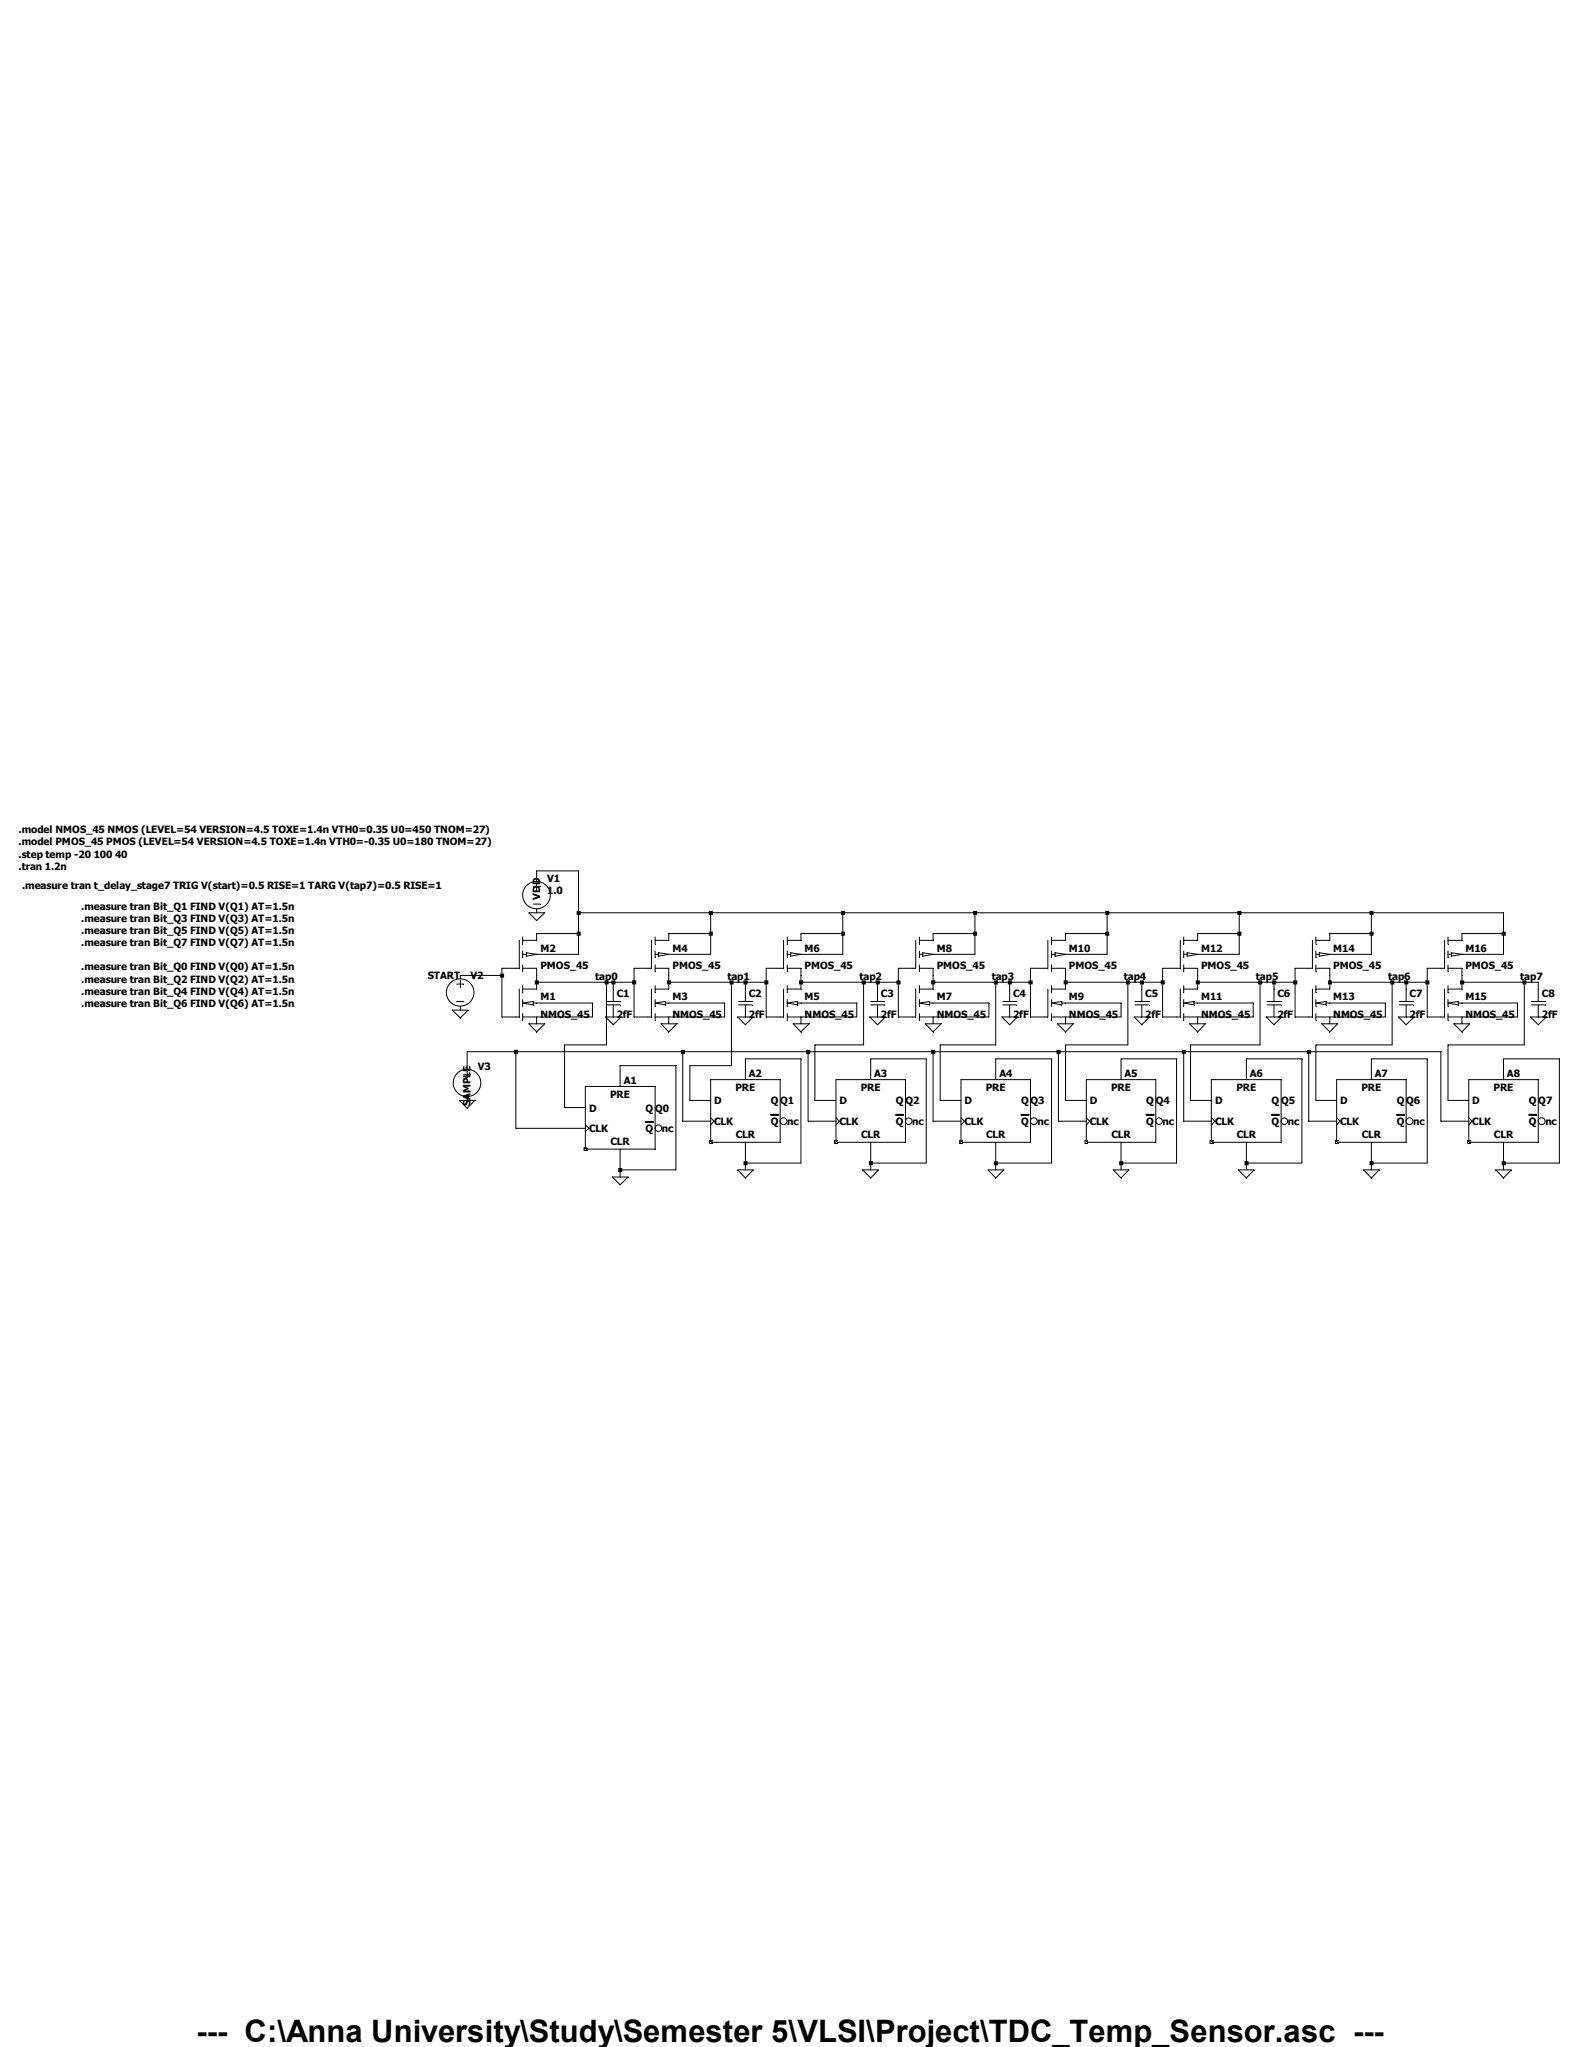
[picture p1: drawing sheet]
<svg xmlns="http://www.w3.org/2000/svg" width="216mm" height="279mm" viewBox="0 0 216 279" stroke-linecap="round" stroke-linejoin="round" font-family="sans-serif">
<g fill="none" stroke="#000" stroke-width=".14">
<path d="M73.2 119.8v.5M62.3 134.3h1M62.3 136.7h1M62.8 133.1v.5M62.8 133.8v1M62.8 137.4v.5M70.9 135v3.8h-.5M70.9 128.4v3.8h-.5M71.3 132.2h1.9v.9M71.3 138.8h1.9v.9M71.3 136.9l1.5-.2v.5zM71.3 127.9v1"/>
<path d="M71.3 129.8v.9M71.3 131.7v.9M71.3 134.5v1M71.3 136.4v1M71.3 138.3v1M71.3 130.3h.5M71.8 130l1.4 .3-1.4 .2zM72.8 121h.9M72.8 123.4h.9M72.8 136.9h.4M73.2 120.5v1M73.2 124.1v.5"/>
<path d="M73.2 127.4v1h-1.9M73.2 134.1v.9h-1.9M82.8 136.7h1.8M82.8 137.2h1.8M83.7 135v1.7M83.7 137.2v1.6M88.9 135v3.8h-.5M88.9 128.4v3.8h-.5M89.4 138.8h1.9v.9M89.4 132.2h1.9v.9M89.4 130.3h.5M89.4 136.9l1.4-.2v.5z"/>
<path d="M89.4 127.9v1M89.4 129.8v.9M89.4 131.7v.9M89.4 134.5v1M89.4 136.4v1M89.4 138.3v1M89.9 130l1.4 .3-1.4 .2zM90.8 136.9h.5M91.3 134.1v.9h-1.9M91.3 127.4v1h-1.9M100.8 136.7h1.9M100.8 137.2h1.9"/>
<path d="M101.7 135v1.7M101.7 137.2v1.6M106.9 135v3.8h-.4M106.9 128.4v3.8h-.4M107.4 138.8h1.9v.9M107.4 132.2h1.9v.9M107.4 130.3h.5M107.4 136.9l1.4-.2v.5zM107.4 127.9v1M107.4 129.8v.9M107.4 131.7v.9M107.4 134.5v1"/>
<path d="M107.4 136.4v1M107.4 138.3v1M107.9 130l1.4 .3-1.4 .2zM108.8 136.9h.5M109.3 134.1v.9h-1.9M109.3 127.4v1h-1.9M118.8 136.7h1.9M118.8 137.2h1.9M119.8 135v1.7M119.8 137.2v1.6M125 135v3.8h-.5M125 128.4v3.8h-.5"/>
<path d="M125.5 138.8h1.8v.9M125.5 132.2h1.8v.9M125.5 130.3h.4M125.5 136.9l1.4-.2v.5zM125.5 127.9v1M125.5 129.8v.9M125.5 131.7v.9M125.5 134.5v1M125.5 136.4v1M125.5 138.3v1M125.9 130l1.4 .3-1.4 .2zM126.9 136.9h.4"/>
<path d="M127.3 134.1v.9h-1.8M127.3 127.4v1h-1.8M136.9 136.7h1.9M136.9 137.2h1.9M137.8 135v1.7M137.8 137.2v1.6M143 135v3.8h-.5M143 128.4v3.8h-.5M143.5 138.8h1.9v.9M143.5 132.2h1.9v.9M143.5 130.3h.5M143.5 136.9l1.4-.2v.5z"/>
<path d="M143.5 127.9v1M143.5 129.8v.9M143.5 131.7v.9M143.5 134.5v1M143.5 136.4v1M143.5 138.3v1M144 130l1.4 .3-1.4 .2zM144.9 136.9h.5M145.4 134.1v.9h-1.9M145.4 127.4v1h-1.9M154.9 136.7h1.9M154.9 137.2h1.9"/>
<path d="M155.8 135v1.7M155.8 137.2v1.6M161.1 135v3.8h-.5M161.1 128.4v3.8h-.5M161.5 138.8h1.9v.9M161.5 132.2h1.9v.9M161.5 130.3h.5M161.5 136.9l1.4-.2v.5zM161.5 127.9v1M161.5 129.8v.9M161.5 131.7v.9M161.5 134.5v1"/>
<path d="M161.5 136.4v1M161.5 138.3v1M162 130l1.4 .3-1.4 .2zM162.9 136.9h.5M163.4 134.1v.9h-1.9M163.4 127.4v1h-1.9M172.9 136.7h1.9M172.9 137.2h1.9M173.9 135v1.7M173.9 137.2v1.6M179.1 135v3.8h-.5M179.1 128.4v3.8h-.5"/>
<path d="M179.6 138.8h1.9v.9M179.6 132.2h1.9v.9M179.6 130.3h.4M179.6 136.9l1.4-.2v.5zM179.6 127.9v1M179.6 129.8v.9M179.6 131.7v.9M179.6 134.5v1M179.6 136.4v1M179.6 138.3v1M180 130l1.5 .3-1.5 .2zM181 136.9h.5"/>
<path d="M181.5 134.1v.9h-1.9M181.5 127.4v1h-1.9M191 136.7h1.9M191 137.2h1.9M191.9 135v1.7M191.9 137.2v1.6M197.1 135v3.8h-.5M197.1 128.4v3.8h-.5M197.6 138.8h1.9v.9M197.6 132.2h1.9v.9M197.6 130.3h.5M197.6 136.9l1.4-.2v.5z"/>
<path d="M197.6 127.9v1M197.6 129.8v.9M197.6 131.7v.9M197.6 134.5v1M197.6 136.4v1M197.6 138.3v1M198.1 130l1.4 .3-1.4 .2zM199 136.9h.5M199.5 134.1v.9h-1.9M199.5 127.4v1h-1.9M209 136.7h1.9M209 137.2h1.9"/>
<path d="M209.9 135v1.7M209.9 137.2v1.6M63.3 146.6h.9M63.3 149h.9M63.8 145.5v.4M63.8 146.2v.9M63.8 149.7v.5M79.7 156.7h.4v.3h-.4zM79.9 148.3h9.5v8.5h-9.5zM79.9 153.5l.5 .5-.5 .5M88.1 153.2h1.1M88.1 153.1h1.1"/>
<circle cx="62.8" cy="135.5" r="1.87"/>
<circle cx="73.2" cy="122.2" r="1.87"/>
<circle cx="63.7" cy="147.8" r="1.87"/>
<circle cx="89.9" cy="154" r=".44"/>
</g>
<g fill="none" stroke="#000" stroke-width=".14">
<path d="M96.8 155.7h.4v.4h-.4zM97 147.4h9.5v8.5h-9.5zM97 152.6l.5 .4-.5 .5M105.2 152.2h1.1M105.2 152.1h1.1"/>
<circle cx="106.9" cy="153" r=".47"/>
</g>
<g fill="none" stroke="#000" stroke-width=".14">
<path d="M113.9 155.7h.4v.4h-.4zM114.1 147.4h9.5v8.5h-9.5zM114.1 152.6l.5 .4-.5 .5M122.3 152.2h1M122.3 152.1h1"/>
<circle cx="124" cy="153" r=".44"/>
</g>
<g fill="none" stroke="#000" stroke-width=".14">
<path d="M131 155.7h.3v.4h-.3zM131.1 147.4h9.5v8.5h-9.5zM131.1 152.6l.5 .4-.5 .5M139.4 152.2h1M139.4 152.1h1"/>
<circle cx="141.1" cy="153" r=".47"/>
</g>
<g fill="none" stroke="#000" stroke-width=".14">
<path d="M148.1 155.7h.3v.4h-.3zM148.3 147.4h9.4v8.5h-9.4zM148.3 152.6l.4 .4-.4 .5M156.4 152.2h1.1M156.4 152.1h1.1"/>
<circle cx="158.2" cy="153" r=".44"/>
</g>
<g fill="none" stroke="#000" stroke-width=".14">
<path d="M165.1 155.7h.4v.4h-.4zM165.3 147.4h9.5v8.5h-9.5zM165.3 152.6l.5 .4-.5 .5M173.5 152.2h1.1M173.5 152.1h1.1"/>
<circle cx="175.3" cy="153" r=".44"/>
</g>
<g fill="none" stroke="#000" stroke-width=".14">
<path d="M182.2 155.7h.4v.4h-.4zM182.4 147.4h9.5v8.5h-9.5zM182.4 152.6l.5 .4-.5 .5M190.6 152.2h1.1M190.6 152.1h1.1"/>
<circle cx="192.4" cy="153" r=".47"/>
</g>
<g fill="none" stroke="#000" stroke-width=".14">
<path d="M200.3 155.7h.3v.4h-.3zM200.4 147.4h9.5v8.5h-9.5zM200.4 152.6l.5 .4-.5 .5M208.7 152.2h1M208.7 152.1h1"/>
<circle cx="210.4" cy="153" r=".47"/>
</g>
<g fill="none" stroke="#000" stroke-width=".14">
<path d="M73.2 119.8v-.9h5.8v11.4h-5.8M61.7 137.9h2.2l-1.1 1zM62.8 133.1h5.7M70.4 132.2h-1.9v6.6h1.9M72.2 139.7h2.1l-1.1 1.1zM72.2 124.6h2.1l-1.1 1zM73.2 136.9h7.7v1.9h-7.7M73.2 133.1v1h13.3M73.2 127.4h5.8M79 124.6h126.2v5.7h-5.7M82.6 138.8h2.2l-1.1 1.1zM82.8 134.1v8.5h-5.8v8.6h2.9"/>
<path d="M83.7 134.1v.9M88.4 132.2h-1.9v6.6h1.9M90.2 139.7h2.2l-1.1 1.1zM91.3 136.9h7.6v1.9h-7.6M91.3 127.4h5.7M91.3 133.1v1h13.3M97 124.6v5.7h-5.7M99.8 134.1v11.4h-5.7v4.7h2.9M100.7 138.8h2.1l-1.1 1.1zM101.7 134.1v.9M106.5 132.2h-1.9v6.6h1.9M108.2 139.7h2.2l-1.1 1.1z"/>
<path d="M109.3 136.9h7.6v1.9h-7.6M109.3 127.4h5.7M109.3 133.1v1h13.3M115 124.6v5.7h-5.7M117.9 134.1v8.5h-6.7v7.6h2.9M118.7 138.8h2.1l-1 1.1zM119.8 134.1v.9M124.5 132.2h-1.9v6.6h1.9M126.3 139.7h2.1l-1.1 1.1zM127.3 136.9h7.7v1.9h-7.7M127.3 127.4h5.8M127.3 133.1v1h13.3"/>
<path d="M133.1 124.6v5.7h-5.8M135.9 134.1v8.5h-7.6v7.6h2.8M136.7 138.8h2.2l-1.1 1.1zM137.8 134.1v.9M142.5 132.2h-1.9v6.6h1.9M144.3 139.7h2.2l-1.1 1.1zM145.4 136.9h7.6v1.9h-7.6M145.4 127.4h5.7M145.4 133.1v1h13.3M151.1 124.6v5.7h-5.7M153.9 134.1v8.5h-8.5v7.6h2.9M154.8 138.8h2.1l-1.1 1.1z"/>
<path d="M155.8 134.1v.9M160.6 132.2h-1.9v6.6h1.9M162.3 139.7h2.2l-1.1 1.1zM163.4 136.9h7.6v1.9h-7.6M163.4 127.4h5.7M163.4 133.1v1h13.3M169.1 124.6v5.7h-5.7M172 134.1v8.5h-9.5v7.6h2.8M172.8 138.8h2.1l-1 1.1zM173.9 134.1v.9M178.6 132.2h-1.9v6.6h1.9M180.4 139.7h2.1l-1 1.1z"/>
<path d="M181.5 136.9h7.6v1.9h-7.6M181.5 127.4h5.7M181.5 133.1v1h13.3M187.2 124.6v5.7h-5.7M190 134.1v8.5h-10.4v7.6h2.8M190.8 138.8h2.2l-1.1 1.1zM191.9 134.1v.9M196.6 132.2h-1.8v6.6h1.8M198.4 139.7h2.2l-1.1 1.1zM199.5 136.9h7.6v1.9h-7.6M199.5 127.4h5.7M199.5 133.1v1h10.4v.9"/>
<path d="M208 134.1v8.5h-10.4v7.6h2.8M208.9 138.8h2.1l-1.1 1.1zM62.7 150.2h2.1l-1 1.1zM63.8 145.5v-1.9h132.8v9.4h3.8M70.4 143.6v10.4h9.5M84.6 148.3v-2.8h7.6v14.2h-7.6M84.6 156.8v3.9M93.2 143.6v9.4h3.8M100.7 159.7h2.1l-1.1 1.1zM101.7 147.4v-2.9h7.6v14.2h-7.6M101.7 155.9v3.8M110.3 143.6v9.4h3.8"/>
<path d="M117.7 159.7h2.2l-1.1 1.1zM118.8 147.4v-2.9h7.6v14.2h-7.6M118.8 155.9v3.8M127.3 143.6v9.4h3.8M134.8 159.7h2.2l-1.1 1.1zM135.9 147.4v-2.9h7.6v14.2h-7.6M135.9 155.9v3.8M144.4 143.6v9.4h3.9M151.9 159.7h2.2l-1.1 1.1zM153 147.4v-2.9h7.6v14.2h-7.6M153 155.9v3.8M161.5 143.6v9.4h3.8"/>
<path d="M169 159.7h2.2l-1.1 1.1zM170.1 147.4v-2.9h7.6v14.2h-7.6M170.1 155.9v3.8M178.6 143.6v9.4h3.8M186.1 159.7h2.1l-1 1.1zM187.2 147.4v-2.9h7.6v14.2h-7.6M187.2 155.9v3.8M204.1 159.7h2.1l-1 1.1zM205.2 147.4v-2.9h7.6v14.2h-7.6M205.2 155.9v3.8M83.6 160.7h2.1l-1.1 1z"/>
</g>
<g fill="#000">
<path d="M84.4 159.4h.5v.6h-.5zM86.3 133.8h.5v.6h-.5zM91 133.8h.6v.6h-.6zM92.9 143.3h.6v.5h-.6zM96.7 124.3h.6v.6h-.6zM96.7 127.2h.6v.5h-.6zM99.6 133.8h.5v.6h-.5zM101.5 133.8h.5v.6h-.5zM101.5 158.5h.5v.5h-.5zM104.3 133.8h.6v.6h-.6zM109.1 133.8h.5v.6h-.5zM110 143.3h.6v.5h-.6zM114.8 124.3h.5v.6h-.5zM114.8 127.2h.5v.5h-.5zM117.6 133.8h.6v.6h-.6zM118.6 158.5h.5v.5h-.5zM119.5 133.8h.6v.6h-.6zM122.3 133.8h.6v.6h-.6zM127.1 133.8h.5v.6h-.5zM127.1 143.3h.5v.5h-.5zM132.8 124.3h.5v.6h-.5zM132.8 127.2h.5v.5h-.5zM135.6 133.8h.6v.6h-.6zM135.6 158.5h.6v.5h-.6zM137.5 133.8h.6v.6h-.6zM140.4 133.8h.5v.6h-.5zM144.2 143.3h.5v.5h-.5zM145.2 133.8h.5v.6h-.5zM150.8 124.3h.6v.6h-.6zM150.8 127.2h.6v.5h-.6zM152.7 158.5h.6v.5h-.6zM153.7 133.8h.5v.6h-.5zM155.6 133.8h.5v.6h-.5zM158.4 133.8h.6v.6h-.6zM161.3 143.3h.5v.5h-.5zM163.2 133.8h.5v.6h-.5zM168.9 124.3h.5v.6h-.5zM168.9 127.2h.5v.5h-.5zM169.8 158.5h.6v.5h-.6zM171.7 133.8h.6v.6h-.6zM173.6 133.8h.6v.6h-.6zM176.5 133.8h.5v.6h-.5zM178.4 143.3h.5v.5h-.5zM181.2 133.8h.6v.6h-.6zM186.9 124.3h.6v.6h-.6zM186.9 127.2h.6v.5h-.6zM186.9 158.5h.6v.5h-.6zM189.7 133.8h.6v.6h-.6zM191.6 133.8h.6v.6h-.6zM194.5 133.8h.6v.6h-.6zM199.3 133.8h.5v.6h-.5zM204.9 127.2h.6v.5h-.6zM204.9 158.5h.6v.5h-.6zM207.8 133.8h.5v.6h-.5z" fill-rule="evenodd"/>
<path d="M68.2 132.9h.6v.5h-.6zM70.1 143.3h.6v.5h-.6zM73 133.8h.5v.6h-.5zM78.7 124.3h.5v.6h-.5zM78.7 127.2h.5v.5h-.5zM82.5 133.8h.6v.6h-.6zM83.4 133.8h.6v.6h-.6z" fill-rule="evenodd"/>
</g>
<text font-size="4.2" x="26.8" y="278.7">--- C:\Anna University\Study\Semester 5\VLSI\Project\TDC_Temp_Sensor.asc ---</text>
<g font-size="1.4">
<text x="2.5" y="113.7">.model NMOS_45 NMOS (LEVEL=54 VERSION=4.5 TOXE=1.4n VTH0=0.35 U0=450 TNOM=27)</text>
<text x="2.5" y="115.4">.model PMOS_45 PMOS (LEVEL=54 VERSION=4.5 TOXE=1.4n VTH0=-0.35 U0=180 TNOM=27)</text>
<text x="2.5" y="117.1">.step temp -20 100 40</text>
<text x="2.5" y="118.7">.tran 1.2n</text>
<text x="3" y="121.3">.measure tran t_delay_stage7 TRIG V(start)=0.5 RISE=1 TARG V(tap7)=0.5 RISE=1</text>
<text x="11.1" y="124.2">.measure tran Bit_Q1 FIND V(Q1) AT=1.5n</text>
<text x="11.1" y="125.9">.measure tran Bit_Q3 FIND V(Q3) AT=1.5n</text>
<text x="73.7" y="122.8" transform="rotate(-90 73.7 122.8)">VDD</text>
<text x="74.7" y="120.4">V1</text>
<text x="74.7" y="122">1.0</text>
<text x="11.1" y="127.5">.measure tran Bit_Q5 FIND V(Q5) AT=1.5n</text>
<text x="11.1" y="129.2">.measure tran Bit_Q7 FIND V(Q7) AT=1.5n</text>
<text x="73.7" y="129.9">M2</text>
<text x="91.8" y="129.9">M4</text>
<text x="109.8" y="129.9">M6</text>
<text x="127.8" y="129.9">M8</text>
<text x="145.9" y="129.9">M10</text>
<text x="163.9" y="129.9">M12</text>
<text x="181.9" y="129.9">M14</text>
<text x="200" y="129.9">M16</text>
<text x="11.1" y="132.5">.measure tran Bit_Q0 FIND V(Q0) AT=1.5n</text>
<text x="11.1" y="134.2">.measure tran Bit_Q2 FIND V(Q2) AT=1.5n</text>
<text x="11.1" y="135.8">.measure tran Bit_Q4 FIND V(Q4) AT=1.5n</text>
<text x="11.1" y="137.5">.measure tran Bit_Q6 FIND V(Q6) AT=1.5n</text>
<text x="58.4" y="133.7">START</text>
<text x="64.2" y="133.7">V2</text>
<text x="73.7" y="136.5">M1</text>
<text x="73.7" y="132.2">PMOS_45</text>
<text x="81.2" y="133.8">tap0</text>
<text x="84.2" y="136.1">C1</text>
<text x="91.8" y="136.5">M3</text>
<text x="91.8" y="132.2">PMOS_45</text>
<text x="99.3" y="133.8">tap1</text>
<text x="102.2" y="136.1">C2</text>
<text x="109.8" y="136.5">M5</text>
<text x="109.8" y="132.2">PMOS_45</text>
<text x="117.3" y="133.8">tap2</text>
<text x="120.2" y="136.1">C3</text>
<text x="127.8" y="136.5">M7</text>
<text x="127.8" y="132.2">PMOS_45</text>
<text x="135.3" y="133.8">tap3</text>
<text x="138.3" y="136.1">C4</text>
<text x="145.9" y="136.5">M9</text>
<text x="145.9" y="132.2">PMOS_45</text>
<text x="153.4" y="133.8">tap4</text>
<text x="156.3" y="136.1">C5</text>
<text x="163.9" y="136.5">M11</text>
<text x="163.9" y="132.2">PMOS_45</text>
<text x="171.4" y="133.8">tap5</text>
<text x="174.3" y="136.1">C6</text>
<text x="181.9" y="136.5">M13</text>
<text x="181.9" y="132.2">PMOS_45</text>
<text x="189.4" y="133.8">tap6</text>
<text x="192.4" y="136.1">C7</text>
<text x="200" y="136.5">M15</text>
<text x="200" y="132.2">PMOS_45</text>
<text x="207.5" y="133.8">tap7</text>
<text x="210.4" y="136.1">C8</text>
<text x="73.7" y="138.9">NMOS_45</text>
<text x="84.2" y="138.9">2fF</text>
<text x="91.8" y="138.9">NMOS_45</text>
<text x="102.2" y="138.9">2fF</text>
<text x="109.8" y="138.9">NMOS_45</text>
<text x="120.2" y="138.9">2fF</text>
<text x="127.8" y="138.9">NMOS_45</text>
<text x="138.3" y="138.9">2fF</text>
<text x="145.9" y="138.9">NMOS_45</text>
<text x="156.3" y="138.9">2fF</text>
<text x="163.9" y="138.9">NMOS_45</text>
<text x="174.3" y="138.9">2fF</text>
<text x="181.9" y="138.9">NMOS_45</text>
<text x="192.4" y="138.9">2fF</text>
<text x="200" y="138.9">NMOS_45</text>
<text x="210.4" y="138.9">2fF</text>
<text x="65.2" y="146">V3</text>
<text x="83.3" y="149.9">PRE</text>
<text x="85.1" y="147.9">A1</text>
<text x="100.4" y="148.9">PRE</text>
<text x="102.2" y="146.9">A2</text>
<text x="117.5" y="148.9">PRE</text>
<text x="119.3" y="146.9">A3</text>
<text x="134.5" y="148.9">PRE</text>
<text x="136.4" y="146.9">A4</text>
<text x="151.6" y="148.9">PRE</text>
<text x="153.5" y="146.9">A5</text>
<text x="168.7" y="148.9">PRE</text>
<text x="170.6" y="146.9">A6</text>
<text x="185.8" y="148.9">PRE</text>
<text x="187.6" y="146.9">A7</text>
<text x="203.8" y="148.9">PRE</text>
<text x="205.7" y="146.9">A8</text>
<text x="64.2" y="151" transform="rotate(-90 64.2 151)">SAMPLE</text>
<text x="80.4" y="151.7">D</text>
<text x="80.4" y="154.6">CLK</text>
<text x="88.1" y="154.6">Q</text>
<text x="88.1" y="151.7">Q Q0</text>
<text x="90.3" y="154.6">nc</text>
<text x="97.5" y="150.7">D</text>
<text x="97.5" y="153.6">CLK</text>
<text x="100.4" y="155.4">CLR</text>
<text x="105.2" y="153.6">Q</text>
<text x="105.2" y="150.7">QQ1</text>
<text x="107.4" y="153.6">nc</text>
<text x="114.6" y="150.7">D</text>
<text x="114.6" y="153.6">CLK</text>
<text x="117.5" y="155.4">CLR</text>
<text x="122.3" y="153.6">Q</text>
<text x="122.3" y="150.7">Q Q2</text>
<text x="124.5" y="153.6">nc</text>
<text x="131.6" y="150.7">D</text>
<text x="131.6" y="153.6">CLK</text>
<text x="134.6" y="155.4">CLR</text>
<text x="139.4" y="153.6">Q</text>
<text x="139.4" y="150.7">Q</text>
<text x="140.6" y="150.7">Q3</text>
<text x="141.6" y="153.6">nc</text>
<text x="148.7" y="150.7">D</text>
<text x="148.7" y="153.6">CLK</text>
<text x="151.7" y="155.4">CLR</text>
<text x="156.4" y="153.6">Q</text>
<text x="156.4" y="150.7">Q</text>
<text x="157.7" y="150.7">Q4</text>
<text x="158.7" y="153.6">nc</text>
<text x="165.8" y="150.7">D</text>
<text x="165.8" y="153.6">CLK</text>
<text x="168.8" y="155.4">CLR</text>
<text x="173.5" y="153.6">Q</text>
<text x="173.5" y="150.7">Q Q5</text>
<text x="175.8" y="153.6">nc</text>
<text x="182.9" y="150.7">D</text>
<text x="182.9" y="153.6">CLK</text>
<text x="185.8" y="155.4">CLR</text>
<text x="190.6" y="153.6">Q</text>
<text x="190.6" y="150.7">Q</text>
<text x="191.9" y="150.7">Q6</text>
<text x="192.9" y="153.6">nc</text>
<text x="200.9" y="150.7">D</text>
<text x="200.9" y="153.6">CLK</text>
<text x="203.9" y="155.4">CLR</text>
<text x="208.7" y="153.6">Q</text>
<text x="208.7" y="150.7">Q</text>
<text x="209.9" y="150.7">Q7</text>
<text x="210.9" y="153.6">nc</text>
<text x="83.3" y="156.3">CLR</text>
</g>
</svg>
